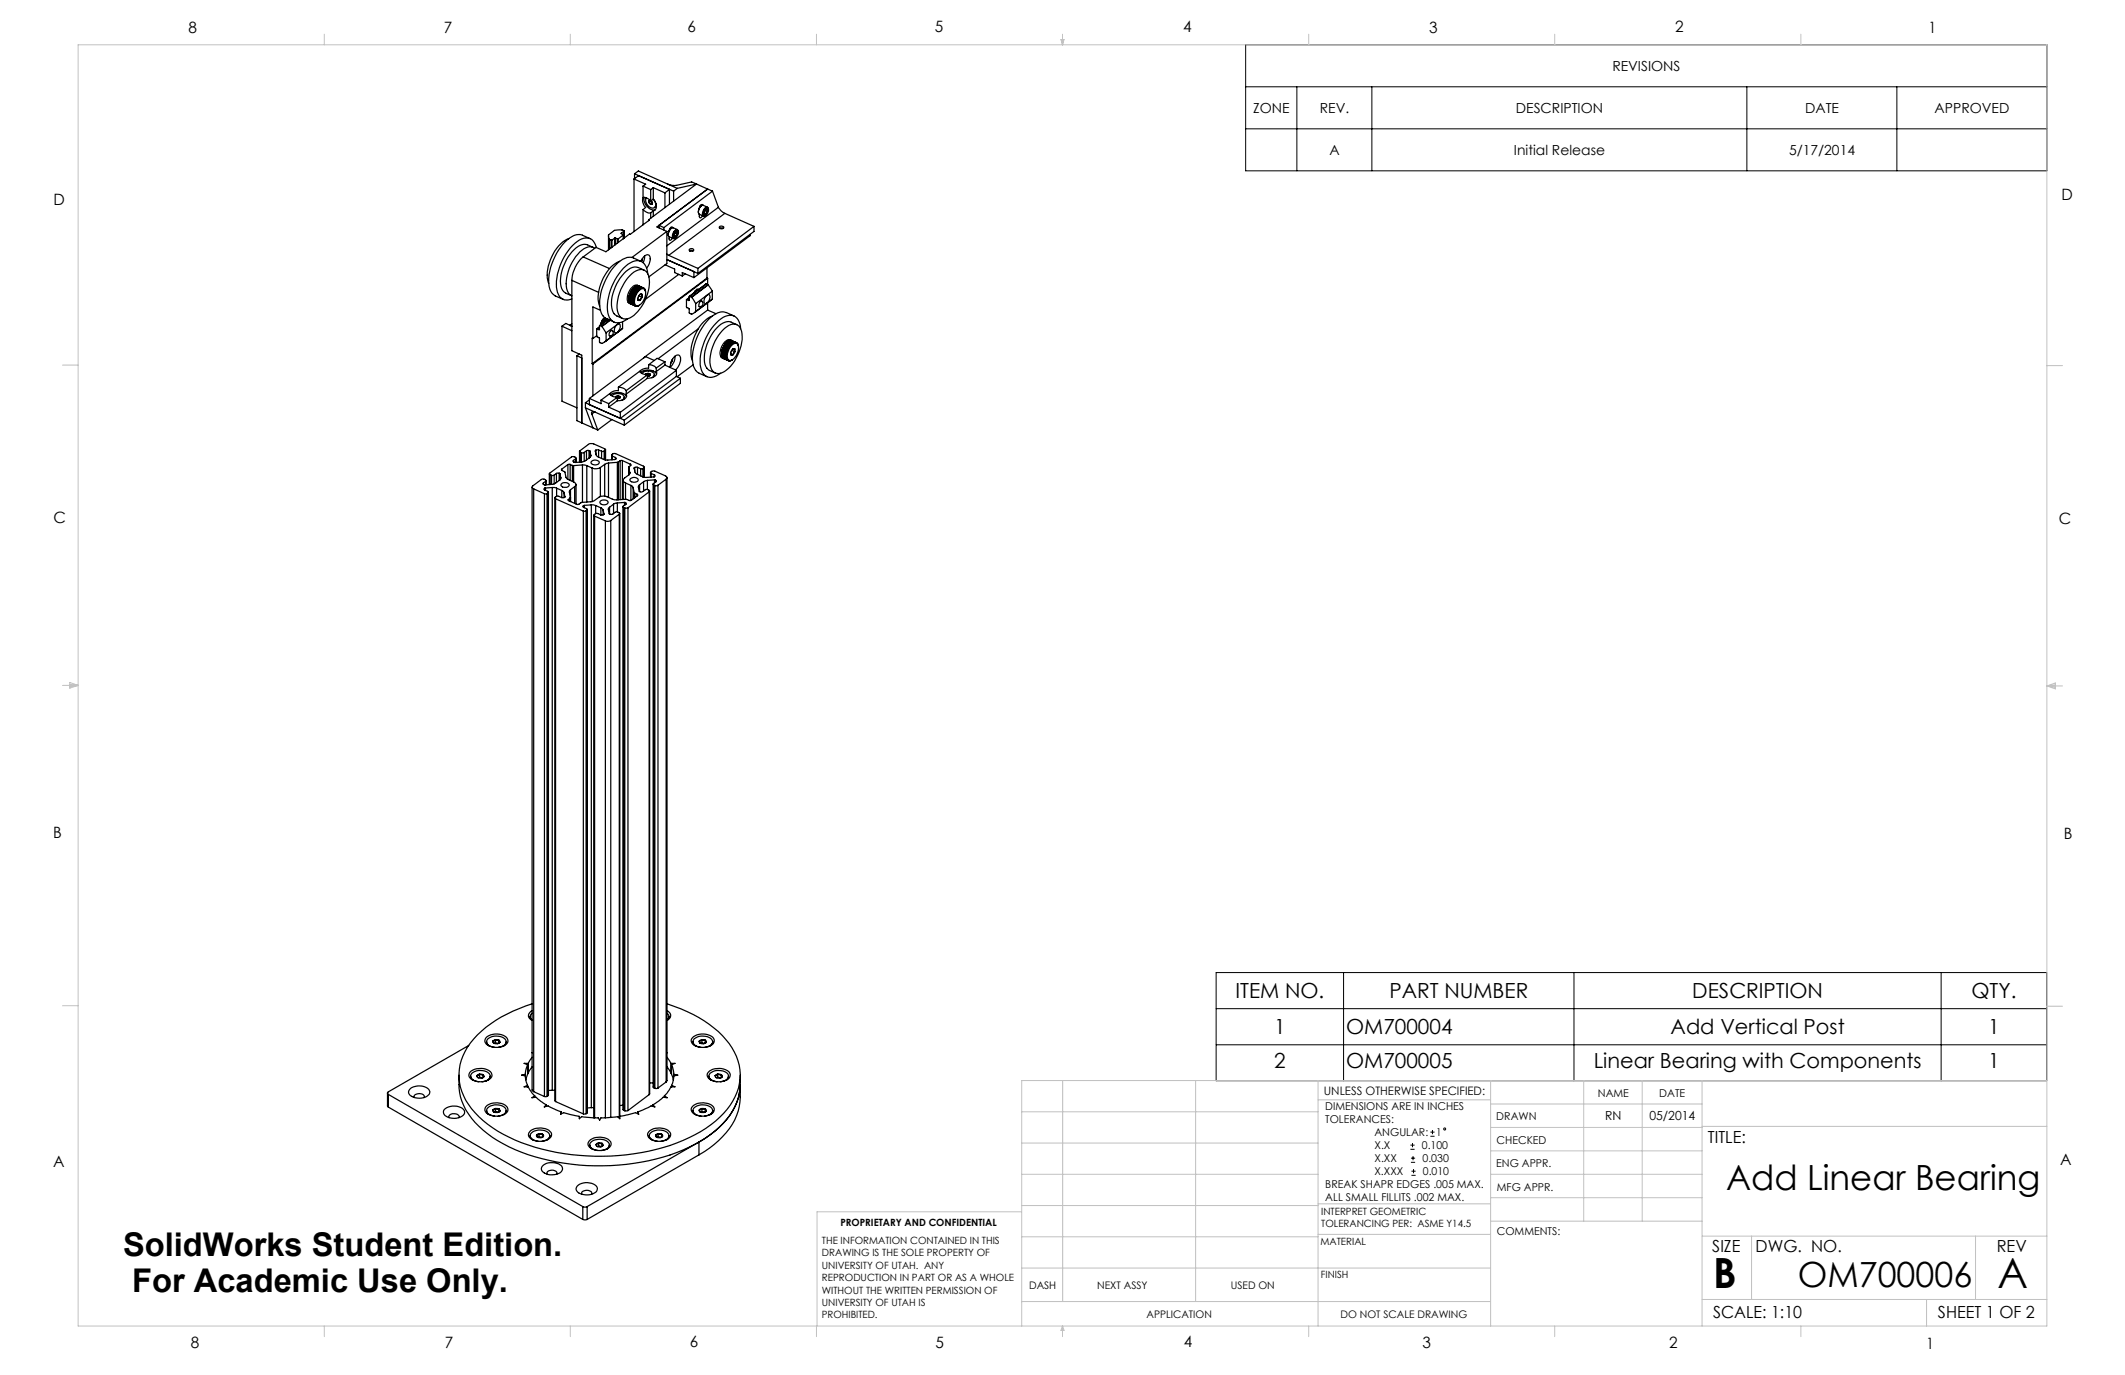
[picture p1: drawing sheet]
<svg xmlns="http://www.w3.org/2000/svg" width="432mm" height="279mm" viewBox="0 0 432 279" stroke-linecap="round" stroke-linejoin="round" font-family="sans-serif">
<g fill="none" stroke="#000" stroke-width=".2">
<path d="M253.1 9.1h162.8v25.6h-162.8zM253.1 17.6h162.8M263.5 17.6v17.1M278.8 17.6v17.1M355 17.6v17.1M385.4 17.6v17.1M253.1 26.2h162.8M247.1 197.6h168.8v22h-168.8zM273 197.6v22M319.8 197.6v22M394.4 197.6v22M247.1 212.3h168.8"/>
<path d="M247.1 205h168.8M286.6 233.5h.8M286.6 232.7h.8M286.7 236.2h.8M286.7 235.3h.8M286.8 238.8h.9M286.8 238h.9M287 232.3v.8M287.1 234.9v.9M287.2 237.6v.8M290.7 230.9h.8M290.7 230h.8"/>
<path d="M291.1 229.6v.9"/>
<circle cx="293.5" cy="229.4" r=".21"/>
</g>
<g fill="none" stroke="#c0c0c0" stroke-width=".2">
<path d="M15.9 9.1h400v260.4h-400zM65.9 6.9v2.2M115.9 6.9v2.2M165.9 6.9v2.2M215.6 8h.6l-.3 1.1zM215.7 8l.2 1.1M215.9 6.9v2.2M216 8l-.1 1.1M265.9 6.9v2.2M315.9 6.9v2.2M365.9 6.9v2.2M12.7 74.2h3.2"/>
<path d="M415.9 74.3h3.2M12.7 139.3h3.2M14.2 139.1l1.7 .2M14.2 138.7l1.7 .6-1.7 .5zM15.9 139.3l-1.7 .3M415.9 139.4h3.2M415.9 139.4l1.8-.6v1.2zM415.9 139.4l1.8 .3M417.7 139.2l-1.8 .2M12.7 204.4h3.2M215.9 219.6v44.9M243 219.6v44.9"/>
<path d="M267.8 219.6v49.9M302.9 219.6v49.9M321.8 219.6v28.5M333.7 219.6v28.5M345.9 219.6v49.9M415.9 204.5h3.2M415.9 219.6h-208.3v49.9M207.6 238.6h60.2M207.6 232.3h60.2M207.6 225.9h60.2M267.8 223.5h35.1M302.9 233.9h43"/>
<path d="M302.9 229.1h43M302.9 224.3h43M302.9 238.6h43M345.9 228.9h70M207.6 257.7h95.3M207.6 251.3h60.2M207.6 245h60.2M207.6 246.2h-41.6v23.3M267.8 250.8h35.1M267.8 244.6h35.1M302.9 248.1h43M302.9 243.4h43"/>
<path d="M345.9 251.2h70M355.9 251.2v12.9M401.4 251.2v12.9M65.9 269.5v2.1M115.9 269.5v2.1M165.9 269.5v2.1M207.6 264.5h95.3M215.9 269.5v2.1M215.9 269.5l.3 .8h-.6zM265.9 269.5v2.1M315.9 269.5v2.1M345.9 264.1h70"/>
<path d="M365.9 269.5v2.1M391.5 264.1v5.4"/>
</g>
<g fill="none" stroke="#000" stroke-width=".25">
<path d="M128.8 36.4l2.4 1-.5 .4M128.8 36.4l1-.7 6.2 2.8M128.8 36.4v10.7M128.9 35.3v1M128.9 35.3l8 3.5M128.9 35.3l.8-.6 7.9 3.6M130.7 37.8v2.3a1.71 1.71 0 0 1 1.5 .8l.6-.4M130.7 37.8l1.5 .7M132.2 38.5v2.4M132.8 38.1v2.4M132.8 38.1l2.3 1.1M132.8 38.1l-.6 .4"/>
<path d="M135.1 39.2v3M135.6 37.4l1.5 .3 3.4-.7 1 .4M136 38.5l-.9 .7M136 38.5v3M136.9 38.8v2.1M137.6 38.3l-.7 .5M141.5 37.4l-3.9 .9M141.5 37.4l-9.7 7.3M141.5 37.4l2.3 1M143.8 38.4l-10.3 7.7 2 .9M143.8 38.4l1 .4M144.8 38.8l-9.9 7.4"/>
<path d="M144.8 38.8l1.2 3.3M115.6 48.5a8 8 0 0 0-4.3 6.2l-.1 1.7 .3 1.2M116.2 57v14.3l2 .9v13.7M116.2 57l5.4 2.4M118.5 52.2a6.7 6.7 0 0 0-2.3 4.8M118.5 52.2l5.4 2.4M119.9 48.5l-1.5-.7a2.87 2.87 0 0 0-3.1 1 11.9 11.9 0 0 0-3.7 9.4 2.57 2.57 0 0 0 1.3 1.9l1.5 .7M120.5 50.3a2.69 2.69 0 0 0-3.8 .4 8.6 8.6 0 0 0-2.6 7.9l.2 .3a3.1 3.1 0 0 0 1.8 1.2M120.8 50.4a2.35 2.35 0 0 0-3 .8 9.1 9.1 0 0 0-2.7 7.5l.2 .4a1.55 1.55 0 0 0 .9 1M121.2 50.3a2.12 2.12 0 0 0-3.4-1.5 11.3 11.3 0 0 0-4.6 10.1 2.08 2.08 0 0 0 3 1.8M123.6 47.8v3M123.8 48.6h.1"/>
<path d="M123.8 48.6v2.1M123.8 48.6v2M123.8 48.6l.4 .2M124.2 48.8h.2M124.2 48.8v1.6M124.4 48.8v1.4M124.9 48.4l-.5 .4M124.9 48.4v1.4M125.1 48.4h-.2M125.1 48.4l.3 .1M125.1 48.4v1.3M125.4 48.5h.2"/>
<path d="M125.4 48.5v.9M125.6 48.5v.8M125.9 53.1a8.4 8.4 0 0 0-4.4 7.2l.3 1.9M126.3 47.4l.4 .3-1.1 .8M126.3 47.4h.1M126.7 47.7v.8M126.8 47v-.1a2.17 2.17 0 0 0-2-.1l-1.2 .9 .2 .9M126.8 47l-.5 .4M126.8 47v1.4M126.8 46.9v1.5M127.9 59.9v.2M127.9 59.9l.1 .1"/>
<path d="M127.9 59.9l1 .5M128 56.1a2.65 2.65 0 0 1 3-1.1 3.4 3.4 0 0 1 .9 3.5 8.8 8.8 0 0 1-3.9 6.1 1.69 1.69 0 0 1-2.6-1.6 9.3 9.3 0 0 1 2.6-6.9zM128 59.7l-.1 .2M128 59.7v.1M128 59.7l1 .4M128 59.8l-.1 .1M128 59.8l.9 .5M128.1 59.6v.1M128.1 59.5l-.1 .2M128.1 59.5v.1M128.1 59.5l.9 .5M128.1 59.7h-.1"/>
<path d="M128.1 59.6l.9 .4M128.2 59.4v.1M128.2 59.3l-.1 .2M128.2 59.3v.1M128.2 59.3l1 .5M128.2 59.5h-.1M128.2 59.4l.9 .5-.9-.4M128.2 59.3h.1M128.3 59.3h-.1M128.3 59.2l-.1 .1M128.3 59.2v.1M128.3 59.2l1 .4"/>
<path d="M128.3 59.3l.9 .4-1-.4M128.3 59.1v.1M128.3 59.1l1 .4M128.4 59.1h-.1M128.4 59l-.1 .2M128.4 59v.1M128.4 59l1 .4M128.4 59.1l.9 .4M128.4 58.9h.1M128.4 58.9v.1M128.4 58.9l1 .5M128.5 58.8l-.1 .2"/>
<path d="M128.5 58.8v.1M128.5 58.8l1 .4M128.5 58.8h.1M128.5 58.9l.9 .4M128.6 58.8l.9 .4M128.6 58.8h.1M128.6 58.7l-.1 .1M128.6 58.7v.1M128.6 58.7l1 .4M128.6 58.7h.1M128.7 58.7h.1M128.7 58.7l.9 .4"/>
<path d="M128.7 58.5l-.1 .2M128.7 58.5v.2M128.7 58.5l1 .4M128.7 58.5h.1M128.8 58.5h.1M128.8 58.5l.9 .4M128.9 58.4l-.2 .1M128.9 58.4l-.1 .1M128.9 58.4l.9 .4M128.9 58.4h.1M128.9 58.4l1 .4M129 58.3l-.1 .1"/>
<path d="M129 58.3l1 .4M129 60v.1M129 58.3h.1M129.1 58.2l-.1 .1M129.1 58.2l1 .4M129.2 59.8l-.2 .2M129.3 59.6l-.1 .2M129.3 58.1l-.2 .1M129.3 58.1l-.1 .1M129.3 58.1l.9 .5M129.4 59.4l-.1 .2M129.4 58.1h-.1"/>
<path d="M129.4 58.1l-.1 .1M129.4 58.1l1 .4M129.5 59.2l-.1 .2M129.5 58.1h.1M129.5 58.1h-.1M129.5 58.1l1 .4M129.6 59.1l-.1 .1M129.6 58.1h.1M129.6 58.1l1 .4M129.7 58.9l-.1 .2M129.7 58.1h.1M129.8 58.8l-.1 .1"/>
<path d="M130 58.7l-.2 .1M130 58.9a.71 .71 0 0 1 .9-.2 .71 .71 0 0 1 .3 1 2.5 2.5 0 0 1-1.8 2.5 1.67 1.67 0 0 1-.1-2.3zM130.1 59.8h.3M130.1 58.6l-.1 .1M130.2 58.6h-.1M130.3 53.1l-1.6-.7a2.89 2.89 0 0 0-3.1 1 11.8 11.8 0 0 0-3.6 9.5 2.41 2.41 0 0 0 1.2 1.8l1.6 .7M130.4 58.5l-.2 .1M130.4 52.9h.1M130.4 52.8v.1M130.4 59.8a.85 .85 0 0 0-.7 1.2M130.4 59.8l.1 .6M130.4 52.9v.2"/>
<path d="M130.4 52.9l-.2 .2a1.42 1.42 0 0 1 1.7-1.2 2.27 2.27 0 0 1-.5 2.6M130.5 58.5h-.1M130.5 58.5h.1M130.5 52.6l-.1 .3M130.6 58.5h.2M130.7 42.6a1.79 1.79 0 0 0 1.5 .7M130.7 42.6v3.1M130.7 40.1a1.79 1.79 0 0 0 .5 2.1l-.5 .4M130.8 58.5l.4 .6M130.8 58.5l-1.3-.5a1.74 1.74 0 0 0-1.8 1.4 1.75 1.75 0 0 0 .1 2.2l.4 .2M130.9 54.9a3.5 3.5 0 0 0-2-.6 6.8 6.8 0 0 0-4.1 4.6 5.7 5.7 0 0 0 0 4.8l.5 .5 1.2 .5M130.9 40.1a2.19 2.19 0 0 0 2.3 2.5"/>
<path d="M131 52v.4l-.3 1M131.2 59.1v.1M131.3 40.2a1.51 1.51 0 0 0 1.6 2 1.14 1.14 0 0 0-.1-1.7M131.6 55.7a2.48 2.48 0 0 0-2.2-2.7 6.8 6.8 0 0 0-4.4 3.8 9.4 9.4 0 0 0-1.2 7.7 2.11 2.11 0 0 0 3.4 .5l.4-.3M131.8 44.7v.1M131.8 44.7h.1l-8.8 6.5-2-.9-2.6 1.9M131.9 40.8l.2-.1zM131.9 40.8v.4M131.9 41.2l.3 .3M132.2 41.5h.3M132.2 40.9l.3 .3-.3 .3M132.2 43.3v1"/>
<path d="M132.2 40.9l-.3 .3M132.3 40.8l.3 .4-.1 .3M132.6 41.2l-.1 .3M132.8 40.5l.4 .7a1.11 1.11 0 0 1-.4 1.7M132.8 42.9v1.1M132.8 42.9l-.6 .4M133.3 41.3l-.1 .6-.2 .3M134.9 46.2v.5M134.9 46.2l-1-.4v.5M135.1 53.8l2 .9v.7l1.5 .7M135.5 51.6l.4 .3M135.5 47v6.6l-3.7 2.7"/>
<path d="M135.5 47l-7.1 5.3M135.9 51.9l5.9 2.6M136 48.1l.1 .7 .5-.4M136.1 46.7l-.3 .9 .1 .4 .9 .5M136.1 46.7l-.3 .6v.5M136.1 46.5h.1zM136.2 46.6l-.2 .2M136.2 46.5l-.2 .3M136.3 46.2l.2 .1M136.5 46.4l-.4 .3M136.7 46.3l-.1-.2-.3 .1-.3 .7M137 48.1h.3"/>
<path d="M137 48.1l-.1-.2 .4 .2M137.1 47.4l.5 .2M137.2 47l.5-.2a1.12 1.12 0 0 1-.7 1.6l-.2-.2v-.5zM137.3 47.1h.3M137.3 47.1l-.3 .5v.5M137.6 47.6l-.3 .5M137.6 47.1v.5M137.7 46.7l-1.1-.4-.5 .4M137.8 47.1l-.2-.5a1.3 1.3 0 0 0-.8 1.9l.5-.1M137.9 55.7l-6.7 5.1M138.6 56.1v-.7l2.4 1M139.2 55.6l-.6 .5"/>
<path d="M140.1 50.6l.5-.1 .4 .3a.5 .5 0 0 1-.5 .2 .5 .5 0 0 1-.4-.3zM140.2 51l.2-.1 .4 .1M140.2 50.9h.1M140.8 50.9v.1M141.2 59.2l-.1 .3M141.5 59.1l-.1 .1M141.6 58.8l.2 .1M141.6 58.8h.1M141.7 58.9l-.4 .4M141.8 55.6l-6.3-2.9 5.5 2.5v1.2M141.8 54.5v1.1M141.9 43.2v.1"/>
<path d="M142 58.8h-.4l-.6 .7M142.1 43.5l.1 .7h.3l.2-.4M142.1 43.5l.8 .4M142.2 41.9h.1M142.3 42.1l-.2 .2M142.3 42l-.2 .2M142.3 41.9h.1M142.4 41.7h.2M142.6 41.8l-.6 .6-.1 .8M142.8 41.7l-.2-.1-.3 .2-.2 .5M143.1 43.5h.3M143.1 43.5v-.2l.3 .2"/>
<path d="M143.2 42.8l.5 .2M143.3 42.4l.4-.2a.93 .93 0 0 1-.3 1.5l-.3 .2-.2-.5zM143.4 42.5l.3 .1M143.5 57.7l-3.4 2.5M143.5 57.7l-3.3 2.5M143.5 57.7l.4 .2M143.7 54.5v2M143.7 56.5l-23.4 17.4M143.7 56.5l.1 .1M143.7 43l-.3 .5M143.7 42.6v.4M143.7 42.6a.58 .58 0 0 0-.6 .8v.1"/>
<path d="M143.8 59.9l.1-.1a.96 .96 0 0 1-.1 1.6l-.1 .2M143.8 42.1l-.9-.4a1.25 1.25 0 0 0-.8 1.8M143.8 59.9l-.2 .1M143.8 56.6v1.2M143.8 56.6l-23.3 17.4M143.9 57.9h.1M143.9 57.9l-3.4 2.5M143.9 57.9l.8 1.3M144 42.5l-.2-.3a1.05 1.05 0 0 0-1.1 1.2v.2a.37 .37 0 0 0 .3 .3 .37 .37 0 0 0 .4-.1M144.7 59.2l-.9 .7M144.7 59.2v1.6M146 42.1l.5 .7 .8 .6"/>
<path d="M146 42.1l-10.5 7.9M146.2 46a.44 .44 0 0 1 .6-.1 .44 .44 0 0 1 .2 .5 .44 .44 0 0 1-.5 .1 .44 .44 0 0 1-.3-.5zM146.3 46.4l.2-.1 .5 .1M146.3 46.4h.1M146.9 46.4h.1M147.3 43.4l-11.4 8.5M147.3 43.4l5.9 2.6M152.4 47.6v.3l-11.4 8.5M153.2 46v1l-11.4 8.6M153.2 46l-11.4 8.5M114.2 66.3l2 .9M114.2 66.3v15.2l3 1.4"/>
<path d="M116.2 65.8l-.4 .3 .4 .2-1.2-.6-.8 .6M117.2 72.3v13.2l1 .4M117.2 72.3l1 .4M117.7 71.9l-.5 .4M120.3 73.9l.2 .1M120.5 74v6.4M120.5 68.8l-.2-.1v5.2M121.2 66.8l.6-.4-.4 .4M121.2 68.2l-.7 .6M121.4 66.8l-.2 .1v1.5l.6 .3v.8a.63 .63 0 0 0 1.1 0l.3-.2M121.4 66.8l.3 .2M121.8 66.9l-.1 .1"/>
<path d="M121.9 66.1l-.1 .8M121.9 66.1l.3 .2M122 63l-1.5-.6v6.4M122.2 65.5l-.1 .4v-.2M122.2 66.3l.1 .1M122.3 66.4l.9 1.2M122.5 64.9l-.3 1M122.8 64.8l-.4 1M122.9 64.6l-.6 .6-.2 .8M123 64.7l-.5 .5-.2 .6M123 64.6l-.3 .3-.3 .8M123 64.9l-.3 .6"/>
<path d="M123.1 64.7l-.4 .5-.2 .5M123.2 67.6v1.7M123.2 64.8l-.4 .7M123.2 64.8l-.2 .1-.4 .6M123.3 65.1h.1M123.3 65.1l.2-.2-1.7 1.2M123.3 64.8l-.4 .6M123.5 64.9l-.2 .2M123.5 64.9l-.4 .3M123.6 64.9l-1.7 1.2M123.9 65.1l-1.7 1.2M124 65.1l-1.7 1.3"/>
<path d="M124.3 67.1a.6 .6 0 0 1 .3 .8 .6 .6 0 0 1-.8 .3M124.5 67.3v-.1a.64 .64 0 0 0-.7 .3 .64 .64 0 0 0 .1 .8h.2M125.3 66l-.5 1a.47 .47 0 0 0 .3 .7l.3-.1M125.3 66l-2.1 1.6M125.4 67.6l-2.2 1.7M125.5 65.9l.2-.1a.79 .79 0 0 1 .1 1.3l-.4 .5M125.5 65.9l-.2 .1M125.7 78.7v.7h-.9l-.9 .6M125.7 78.7a1.89 1.89 0 0 1 1.5 .7M125.9 65.5l-.4 .4M126.5 66.7l-3.6 2.8M126.5 66.7l-1.1 .9"/>
<path d="M126.5 65.4v1.3M127.2 79.4v.7M127.8 60.7v.2M127.8 60.9v.1M127.8 61v.2M127.8 60.7l.9 .4M127.8 60.7h.1M127.8 60.9l.9 .4M127.8 60.9h.1M127.8 61l1 .5M127.8 60.5v.2M127.8 61.2v.1"/>
<path d="M127.8 60.5h.1M127.8 60.5l1 .4M127.8 61.2l1 .4M127.8 60.3v.2M127.8 61.3l.1 .1M127.8 60.5v.1M127.8 60.3l.1 .1M127.8 60.3l1 .4M127.8 61.1v.1M127.8 60.6v.1M127.8 61v.1M127.8 61.3l1 .4"/>
<path d="M127.8 60.5l1 .5M127.8 61.1l1 .4M127.9 60.1l-.1 .2M127.9 61.4l.1 .2M127.9 60.4h.1M127.9 60.1v.1M127.9 60.1l.9 .4M127.9 60.4l-.1 .1M127.9 61.2l-.1 .1M127.9 61.4l.9 .5M127.9 60.4l.9 .4-.9-.4M127.9 60.2l-.1 .1"/>
<path d="M127.9 60.2h.1M127.9 61.3v.1M127.9 60.2l.9 .4M128 60h.1M128 61.6h.1M128 60l-.1 .1M128 61.6l.9 .4M128 61.5v.1M128 60l.9 .4M128 61.6l.1 .1M128 61.6l1 .5M128.1 61.7l.1 .1"/>
<path d="M128.1 61.7h.1M128.1 61.7l.9 .4M128.2 61.7v.1M128.2 61.8l1 .4M128.7 61.3l.1 .2M128.7 61.1v.2M128.8 61.6v.1M128.8 61.5v.1M128.8 60.9l-.1 .2M128.8 60.7v.2M128.8 61.7v.2M128.8 60.5v.2"/>
<path d="M128.8 61.9l.1 .1M128.9 60.4l-.1 .1M128.9 62l.1 .1M129 60.1l-.1 .3M129 62.1h.1M129 62.1l.2 .1M129.7 61h.4M129.7 61l-.1-.2 .5 .2M129.8 60.1l.7 .3M129.9 62l-.4 .2h-.3M130.1 75.7a2.37 2.37 0 0 1 3.3 .3M130.5 60.4l-.4 .6"/>
<path d="M130.5 75.9a1.71 1.71 0 0 1 2.5 .1l-.1 .4-.4 .4M130.8 72.7h.1M131.3 76l-.1 .1M131.3 76v.1M131.6 76.2a1.89 1.89 0 0 1-1.6-.7l-4.3 3.2M131.6 76.9l-4.4 3.2M131.6 76.2l-4.4 3.2M131.6 76.2v.7M131.7 75.9l.4 .1M131.7 75.9l-.4 .1M131.7 76.3l.1 .1M131.7 76.3l-.1 .1"/>
<path d="M131.7 75.9v.4M131.8 74.1v.7l-1.2 .2-.6 .5M131.8 74.1a2.01 2.01 0 0 1 1.5 .7M132 76.3l-.4 .1M132 76.3l-.1 .1M132.1 76l-.1 .3M132.9 73.2l-1.7-.7-11.4 8.5M133 76.2l-.3 .5M133.3 75.5a.94 .94 0 0 1-.9 1.3l-.8 .1M133.3 74.8v.7M135.1 73.5v.7M135.1 74.2l-1.8 1.3"/>
<path d="M135.1 74.2l2.3 1M135.1 73.5l-1.6-.7-1.7 1.3M135.1 73.5l-1.8 1.3M136.2 74.7a2.59 2.59 0 0 1 1.5-2.6 .82 .82 0 0 1 .6 1.2l-.4 1.1-.6 .8M136.5 73.2l.1 .1M136.6 73.2v.1M136.6 73.3l-.3 .5M136.6 73.3l-.2 .1M136.7 73l-.1 .3M137.1 72.4a2.55 2.55 0 0 1-.9 2.2M137.4 75.2l-11.4 8.6M137.4 75.2v1.3"/>
<path d="M137.4 76.5l-11.4 8.5M137.4 76.5l.9 .4M138.3 76.9l-11.4 8.5M138.3 76.9v1l-11.4 8.5M139.6 60.9l-.1 1.5 .6 .4v.8a.81 .81 0 0 0 1.3-.3M139.6 60.9l.3 .2M140.1 61l-.2 .1M140.1 60.5l-.6 .4M140.1 60.5l-.5 .4M140.2 60.2h-.1v.8M140.2 60.2l.3 .2M140.5 60.4h.1"/>
<path d="M140.5 60.4l.9 1.3M140.9 74.1l-3.3 2.5M141.4 61.7v1.6M141.9 66.8l-8.2 6.1M142.6 61.2a.62 .62 0 0 1 .2 .8 .62 .62 0 0 1-.7 .3M142.7 61.3l-.1-.1a.68 .68 0 0 0-.4 1.1h.1M143.6 60a1.07 1.07 0 0 0-.3 1.7l.4-.1M143.6 60l-2.2 1.7M143.7 61.6l-2.3 1.7M143.8 61.5v1.5M143.8 63l-13 9.7M143.8 63l1.7 .7"/>
<path d="M144.7 60.8l-3.6 2.7M144.7 60.8l-1 .8M144.8 64.2a8.2 8.2 0 0 0-4.4 7.1v1.1l.3 .9M146.6 71.9v.2M146.6 71.9l1 .5M146.6 71.9l.1 .1M146.6 71.6v.2M146.6 71.8v.1M146.6 72.1v.1M146.6 72.2l.1 .2M146.6 71.6h.1M146.6 71.6l1 .4"/>
<path d="M146.6 71.8l1 .4M146.6 71.8h.1M146.6 72.1l1 .4M146.6 72.2l1 .5M146.7 71.4l-.1 .2M146.7 72.4v.1M146.7 71.6h.1M146.7 71.8h.1M146.7 72h.1M146.7 71.6l-.1 .2M146.7 72l-.1 .1M146.7 71.4v.1"/>
<path d="M146.7 71.4l1 .4M146.7 71.8l-.1 .1M146.7 72.4l1 .4M146.7 71.6l.9 .5M146.7 71.8l.9 .4M146.7 72l.9 .4M146.7 71.2v.2M146.7 72.5l.1 .1M146.7 71.5h.1M146.7 72.1h.1M146.7 71.2l.1 .1M146.7 71.2l1 .4"/>
<path d="M146.7 71.5l-.1 .1M146.7 72.3v.1M146.7 72.1l-.1 .1M146.7 72.5l1 .5M146.7 71.5l.9 .4M146.7 71.6l.9 .4M146.7 72.1l.9 .4M146.8 71.3h.1M146.8 71.3l-.1 .1M146.8 72.4l-.1 .1M146.8 71.3l.9 .4M146.8 67.2l.4-.5a2.09 2.09 0 0 1 3-.4 5.6 5.6 0 0 1 0 5.2 6.9 6.9 0 0 1-3.8 4.3 1.66 1.66 0 0 1-2.1-1.6 9.3 9.3 0 0 1 2.5-7z"/>
<path d="M146.8 71l-.1 .2M146.8 72.6l.1 .1M146.8 71v.1M146.8 71l1 .4M146.8 72.6l1 .5M146.8 71.1l-.1 .1M146.8 72.6h.1M146.8 71.1l.9 .4M146.9 70.9h.1M146.9 70.8l-.1 .2M146.9 72.7v.1M146.9 70.8v.1"/>
<path d="M146.9 72.7h.1M146.9 70.8l.9 .5M146.9 70.9l-.1 .1M146.9 72.7l.9 .5M146.9 70.9l.9 .4M146.9 70.7h.1M146.9 70.6v.2M146.9 72.8h.1M146.9 70.6l.1 .1M146.9 70.6l1 .4M146.9 70.7v.1M146.9 72.8l1 .4"/>
<path d="M146.9 70.7l.9 .5M147 70.7l.9 .4M147 70.5l-.1 .1M147 70.4l-.1 .2M147 72.8h.1M147 70.4v.1M147 70.4l1 .5M147 70.5l1 .5M147.1 70.3v.1M147.1 70.4h-.1M147.1 70.4l.9 .4M147.1 70.3l1 .5"/>
<path d="M147.1 70.2l-.1 .2M147.1 70.2v.1M147.1 70.2l1 .5M147.2 70.2h.1M147.2 70.2h-.1M147.2 70.2l.9 .4M147.2 70.1l-.1 .1M147.2 70.1v.1M147.2 70.1l1 .4M147.2 70.1h.1M147.3 70v.1M147.3 70l.9 .4-.9-.3"/>
<path d="M147.4 69.9l-.2 .2M147.4 69.9l.9 .4M147.4 69.9l-.1 .1M147.4 69.9h.1M147.5 69.8l-.1 .1M147.5 69.8l.9 .4M147.5 69.8h.1M147.6 69.7l-.1 .1M147.6 69.7l.9 .5M147.6 72.5v.2M147.6 72.4v.1M147.6 72.2v.2"/>
<path d="M147.6 69.6l-.1 .2M147.6 69.6v.1M147.6 69.6l1 .5M147.6 69.6h.1M147.6 72.7l.1 .1M147.6 72v.2M147.7 71.8l-.1 .2M147.7 72.8v.2M147.7 69.6h.1M147.7 69.6l.9 .5M147.7 69.6l.9 .4M147.7 71.6v.2"/>
<path d="M147.7 73l.1 .1M147.7 69.5l-.1 .1M147.7 69.5v.1M147.7 69.5l1 .4M147.8 71.4l-.1 .2M147.8 73.1v.1M147.8 69.5h.1M147.8 69.5l.9 .4M147.8 71.3v.1M147.8 73.2h.1M147.8 69.4l-.1 .1M147.8 69.4v.1"/>
<path d="M147.8 69.4l1 .4M147.9 71l-.1 .3M147.9 73.2l.1 .1M147.9 69.4h.1M147.9 69.4l.9 .4M148 70.9l-.1 .1M148 69.3l-.2 .1M148 69.3l-.1 .1M148 69.3l.9 .4M148.1 70.7l-.1 .2M148.1 69.3h-.1M148.1 69.3v.1"/>
<path d="M148.1 69.3l1 .4M148.2 70.5l-.1 .2M148.2 69.2h.1M148.2 69.2l-.1 .1M148.2 69.2v.1M148.2 69.2l1 .4M148.3 70.3l-.1 .2M148.3 69.2h.1M148.3 69.2l1 .4M148.4 70.2l-.1 .1M148.4 69.1l.2 .1M148.4 69.1l-.1 .1"/>
<path d="M148.4 69.1v.1M148.4 69.1l1 .5M148.6 70.1l-.2 .1M148.6 70.3l.2-.2a.73 .73 0 0 1 1-.3 .73 .73 0 0 1 .3 1 2.81 2.81 0 0 1-1.7 2.5 1.23 1.23 0 0 1-.4-2zM148.6 69.2h.1M148.6 69.2l.9 .4M148.7 69.2l-.4-.1a1.75 1.75 0 0 0-1.7 1.4 1.72 1.72 0 0 0 .1 2.2l1.3 .6M148.7 69.2h.1M148.7 69.2l.9 .4M148.7 71.2l.6 .3M148.7 69.9l-.1 .2M148.7 73.2l-.4 .1h-.3"/>
<path d="M148.8 69.8l-.1 .1M148.8 73.1l-.1 .1M148.9 69.7l-.1 .1M148.9 72.1h-.3M148.9 72.1l-.4-.2 .1 .2M148.9 70.9h.4M149.1 69.7h-.2M149.2 64.2l-1.6-.7a3 3 0 0 0-3.2 1 11.5 11.5 0 0 0-3.6 9.5l.1 .5a2.21 2.21 0 0 0 1.2 1.3l1.6 .8M149.2 69.6l-.1 .1M149.3 70.9a.78 .78 0 0 0-.8 1l.1 .2M149.3 71.5l-.4 .6M149.3 70.9v.6"/>
<path d="M149.3 69.6h-.1M149.3 69.6h.1M149.4 69.6h.1M149.5 69.6h.1M149.6 69.6l.3 .4M149.7 66a2.65 2.65 0 0 0-2.4-.5 7.6 7.6 0 0 0-3.9 5.2 4.6 4.6 0 0 0 .5 4.4l1.4 .7M149.9 70l.1 .2M150 70.2v.1M150.5 66.8a2.42 2.42 0 0 0-2.2-2.7 6.7 6.7 0 0 0-4.5 3.8 10.1 10.1 0 0 0-1.3 7.3 2.1 2.1 0 0 0 3.5 .9l.4-.3M108.1 99v122.5l.3 .3M108.4 99.3l2.2 1M108.4 99.3v122.5"/>
<path d="M110.4 98.1v.3M110.6 99.3v.2l.1 .1M110.6 99.3v.2M110.7 99.6l.6 .3 .1 .1-.1 .2M110.7 99.2l-.1 .1M110.7 99.2v.4M110.8 99.2h-.1M110.8 99.2v.4M110.9 97.8v-.3l-.7-.2-1.9 1.4a.34 .34 0 0 0-.2 .4 .34 .34 0 0 0 .3 .2M110.9 97.8l-.5 .3M110.9 97.8v.7M110.9 97.6v.9"/>
<path d="M111.6 96.3v2.2M111.8 96.4l.3 .2M111.8 96.4v2.1M112.1 96.6v1.8M112.2 99.1l.9 .1M112.2 99.1l-1.4 .1M112.2 99.1v122.4M112.6 96.6h-.5M112.6 96.6v1.7M113.1 96.2l-.5 .4M113.1 96.2v1.8M113.1 99.2l1.1 .5"/>
<path d="M113.1 99.2v1.6M113.6 96.2h-.5M113.6 96.2h.1M113.6 96.2v1.4M113.7 97.6l-1.4 .8-1.7 .1-.3-.1 .1-.3M113.7 96.2l.1 .1M113.7 96.2v1.4M113.8 96.3l.1 .7M113.8 96.3v1.2M113.9 97l-.2 .6M113.9 97v.2M114.1 98.4a1.09 1.09 0 0 1 1.6 .1 .94 .94 0 0 1-.9 .5 .94 .94 0 0 1-.8-.5z"/>
<path d="M114.1 95.4l.1 .2 .6 .3 .3 1.3 1.5 .7M114.1 95.4v.2M114.2 99.7l.4 .4M114.2 99.7v1.4M115.4 94.4l-1.3 1M115.4 94.4v3M115.9 94.4h-.5M115.9 94.4l.4 .2M115.9 94.4v3.2M115.9 99.5l-.2 .4 .2 1.3M115.9 99.5v2.4M116.3 94.6h.3"/>
<path d="M116.3 94.6v3.2M116.5 93.6v.2M116.6 97.9a.51 .51 0 0 1 .4 .4 .51 .51 0 0 1-.2 .6M116.6 94.6v3.3M116.8 98.9l-.9 .6M116.8 98.9v3.4M117 93.2v-.2l-.4-.2h-.4l-4.5 3.3-.1 .2 .2 .1M117 93.2l-.5 .4M117 93.2v.7M117.1 93.1v.8M117.1 98.5v3.9M117.8 91.7v2.2"/>
<path d="M117.9 91.9l.2 .1M117.9 91.9v2M118.1 92v1.9M118.2 85.9l2.3 1M118.4 94.5l.8 .1M118.4 94.5l-1.8 .1M118.4 94.5v7.6M118.7 91.9l-.6 .1M118.7 91.9v1.9M119 81.8l7.9 3.6M119 82.9l7.9 3.5M119 81.8v1.1"/>
<path d="M119 82.9l1.5 4M119.2 91.6l-.5 .3M119.2 91.6v1.9M119.2 94.6l1.1 .5M119.2 94.6v7.4M119.7 91.6h-.5M119.7 91.6h.1M119.7 91.6v1.5M119.8 81l2.3 1v-.7M119.8 81v1.2l6.2 2.8M119.8 81.2l-.8 .6M119.8 93l-.9 .7-.6 .2-1.5 .1-.3-.2v-.2"/>
<path d="M119.8 91.6l.1 .1M119.8 91.6v1.4M119.9 91.7l.2 .8M119.9 91.7v1.3M120.1 92.5l-.3 .5M120.1 92.5v.2M120.3 84.1l1.2 3.3M120.3 93.7l.8-.2 .6 .3a.58 .58 0 0 1-.2 .6 .58 .58 0 0 1-.6 .1l-.5-.1a.38 .38 0 0 1-.3-.3 .38 .38 0 0 1 .2-.4zM120.3 95.1v6.8M120.5 86.9l1 .5M120.8 83.7l-.5 .4M120.9 83.7a.39 .39 0 0 0-.5-.1 .39 .39 0 0 0-.1 .5"/>
<path d="M121 91.6l.2 1 1.4 .7 .6 .2 1.9-.2M121 91.6v.2M121.1 91.5l-.1 .1M121.1 91.5v.8M121.6 91.4l-.5 .1M121.6 91.4l.6 .3M121.6 91.4v1.5M122 95a1.85 1.85 0 0 1-1.7 .1M122 95v5.9M122.1 81.3l1.6 .7M122.2 91.7v1.5M122.8 91.7h-.6"/>
<path d="M122.8 91.7v1.7M122.9 94.4l-.9 .6M122.9 94.4v6.4M122.9 91.5l.1-.1-.1-.2-2.3-1-.7-.1-2.1 1.5 .1 .3M122.9 91.5l-.1 .2M122.9 91.5v2M123 91.4v2.1M123.6 94.1l-.7 .3M123.6 94.1v7M123.7 82.7l2.3 1.1M123.7 82v.7M124 80.3a2.33 2.33 0 0 1 3.3 .3"/>
<path d="M124.3 92.5v.9M124.3 85.3l-2.8 2.1M124.4 80.4a1.7 1.7 0 0 1 2.4 .2 .61 .61 0 0 1-.5 .7M124.4 92.7l-.1-.3 .2-.2h.6l5.7 2.6 .1 .1-.1 .2M124.4 92.7l.7 .3M124.4 92.7v.7M125.1 93l.1 .1-.1 .2M125.1 93v.3M125.2 80.6l-.1 .1M125.2 80.6v.1M125.4 80.7a1.89 1.89 0 0 1-1.5-.7l-1.8 1.3M125.4 81.4l-1.7 1.3"/>
<path d="M125.4 80.7l-1.7 1.3M125.4 80.7v.7M125.4 93.9v7.7M125.4 93.9l-1.8 .2M125.6 80.5l.4 .1M125.6 80.5l-.4 .1M125.6 80.9l.1 .1M125.6 80.5v.4M125.7 93.9h-.3M125.7 93.9v7.7M125.9 80.9l-.5 .1 .2-.1M125.9 80.9h-.1"/>
<path d="M126 80.6l-.1 .3M126 93.6v7.9M126 93.6l-.3 .3M126 83.8v1.2M126.5 93.6h-.5M126.5 93.6v7.9M126.5 93.6l1.6 .7M126.6 97.6v3.9M126.9 80.7l-.3 .5M126.9 85.4v1M127.1 98.1l1.1 .5M127.1 98.1v3.4"/>
<path d="M127.2 80.1a.99 .99 0 0 1-.9 1.3h-.9M127.7 96.5l-.8 .7a.54 .54 0 0 0-.2 .5 .54 .54 0 0 0 .4 .4M127.7 95v1.5M128 96l-.3 .5M128 96v.2M128.1 97.3a.96 .96 0 0 1 1.6 .3 1.02 1.02 0 0 1-1.7-.1zM128.1 94.3l.1 .2-.5 .4 .3 1.1M128.1 94.3v.3M128.2 98.6l.5 .5M128.2 98.6v3.1M128.7 99.1l.2 1M128.7 99.1v2.3"/>
<path d="M128.9 95l.3 1.2 1.4 .7 .8 .1 1.6-.1M128.9 95v.3M129 95h-.1M129 95v.6M129.5 95h-.5M129.5 95l.7 .3M129.5 95v1.4M130 98.5l-.3 .3 .3 1.1M130 98.5v1.4M130.2 95.3v1.4M130.6 95.2l-.4 .1M130.6 95.2v1.7"/>
<path d="M130.8 97.9v1.9M130.8 97.9l-.8 .6M130.8 95.1l-.2 .1M130.8 95.1v1.8M130.9 94.9v2.1M131.6 97.6l-.8 .3M131.6 97.6v1.8M131.6 99.5l-.4-.1-.8 .6-.4-.1M131.6 99.5l.4 .2-.1 .2M131.9 99.9v122.5M131.9 99.9l-4.3 3.3M132 99.8v122.5l-.1 .1"/>
<path d="M132.2 96.1v.8M132.3 96.2l-.1-.2 .6-.3 2.4 1a.36 .36 0 0 1 .3 .3 .36 .36 0 0 1-.1 .4M132.3 96.2l.7 .3M132.3 96.2v.7M132.7 98.4v122.5l.1 .1M132.8 98.5l.3 .1M132.8 98.5v122.5M133 96.5l.1 .1-.1 .3M133 96.5v.4M133 97.5h.1M133 97.5l-1.4 .1M133 97.5v.6"/>
<path d="M133.1 98.6v122.5M133.1 97.5l.1 .1M133.1 97.5v.5M133.2 97.6l.1 .2-.5 .5v.2M133.2 97.6v.4M133.7 98.6h-.6M133.7 98.6v122.5M135.4 97.4l-1.7 1.2M135.4 97.4v122.5M135.5 97.1v122.5l-.1 .3M110.6 100.3v122.5M111.2 100.3h-.6"/>
<path d="M111.2 100.3v122.5M111.3 100.2l-.1 .1M111.3 100.2v122.4M111.4 100v122.5l-.1 .1M112.7 101.2v122.5l.2 .1M112.9 101.4l5.6 2.5M112.9 101.4v122.4M114.1 101.1l-.8-.3-.5 .3 .1 .3M114.6 100.1l.2 .8M114.6 100.1v1M114.8 100.9l-.2 .2h-.5M114.8 100.9v.1"/>
<path d="M115.5 101.5v.2M115.9 101.2l-.4 .3M115.9 101.2v.7M118.5 102.8l.1 .3M118.5 102.8v.2M118.5 103.9v122.4M118.6 103.1l.7 .3v.3M118.6 102.7l-.1 .1M118.6 102.7v.4M118.7 102.7h-.1M118.7 102.7v.5M119.1 103.8l-.6 .1"/>
<path d="M119.1 103.8v122.5M119.3 103.7l-.2 .1M119.3 103.7v122.5M119.3 103.5v122.7M120.2 102.6l.8 .1M120.2 102.6l-1.5 .1M120.2 102.6v122.5M120.6 104.7v122.5M120.8 104.9l2.2 .9M120.8 104.9v122.3M121 102.7l1.1 .5M121 102.7v1.7"/>
<path d="M122.1 104.6l-1-.3-.4 .3 .1 .3M122.1 103.2l.5 .4M122.1 101.7a.88 .88 0 0 1 1.4 .5 .99 .99 0 0 1-1.6-.1zM122.1 103.2v1.4M122.6 103.6l.1 .9M122.6 103.6v1M122.7 104.5l-.3 .2-.3-.1M122.7 104.5h.1M123 105.8v121.4M123.9 103.1l-.3 .3 .3 1.1M123.9 104.5h.6l.5-.4 .4-.1 .5 .2-.1 .3M123.9 103.1v1.4"/>
<path d="M124.1 105.8l-.5 .1-.6-.1M124.1 105.8v121.3M124.7 102.4l-.8 .7M124.7 102.4v2M125.4 102.2l-.7 .2M125.4 102.2v1.8M125.8 104.5l-1.7 1.3M125.8 104.5v122.4M125.9 104.4v122.4l-.1 .1M126.6 103v122.5l.1 .1M126.7 103.1v122.5M126.7 103.1l.3 .1"/>
<path d="M126.9 102.1h.1M126.9 102.1l-1.5 .1M126.9 102.1v.6M127 103.2v122.5M127 102.1l.1 .1M127 102.1v.5M127.1 102.2l.1 .2-.6 .5 .1 .2M127.1 101.5l-2.3 .1-1.5-.7a2.01 2.01 0 0 0-1.6 .2l-1.2 .8-2.4 .2-.6 .4-2-.8v-.2M127.1 102.2v.3M127.6 103.2h-.6M127.6 103.2v122.5M128.9 100.1l.1 .1"/>
<path d="M128.9 100.1v1.1M129 100.2v.9M129 100.2l.5 .2M129.5 100.4l.1 .3-1.3 1h-.3l-.9-.2M129.5 100.4v.4M93.3 218.5a12.4 12.4 0 0 0 4.8 11.1 33.9 33.9 0 0 0 18.1 7 45.2 45.2 0 0 0 23.8-3.5 18.2 18.2 0 0 0 9.8-9.2l.4-1.8 .2-1.7a12.4 12.4 0 0 1-5.3 9.5l-3.1 2.2M95.2 212.4l-16.3 9.5a.29 .29 0 0 0-.2 .2 .29 .29 0 0 0 .2 .3M95.6 218.7l.1 .4 .4 .4M95.7 217.6a3.3 3.3 0 0 1 4.1 .4 1.02 1.02 0 0 1-.6 1.5 3.3 3.3 0 0 1-3.8-.6 .97 .97 0 0 1 .3-1.3zM96.9 218.5v.3l.2 .2M96.9 218.5l.2 .5M97.3 219.8a1.34 1.34 0 0 1-1.6-1.5 2.6 2.6 0 0 1 3.9 .1 1.35 1.35 0 0 1-1.6 1.4"/>
<path d="M97.4 218.3l.7 .1M97.4 218.3l-.5 .2M97.4 218.9l-.2 .1M97.4 218.3v.6M98.1 218.4l.2 .4M98.1 218.4v.6M98.3 218.8a.98 .98 0 0 1-1.2 .2M98.3 218.8l-.2 .2-.7-.1M98.7 210.9a3.2 3.2 0 0 1 4.4 .1 1.02 1.02 0 0 1-.7 1.5 3.3 3.3 0 0 1-3.8-.6 .91 .91 0 0 1 .1-1zM98.9 211.7l.1 .5 .3 .3M99.6 218.7v.3l-.4 .5M100.2 211.6v.2l.2 .2"/>
<path d="M100.2 211.6l.2 .4M100.5 212.8l-.7-.1a.96 .96 0 0 1-.9-.9 .96 .96 0 0 1 .8-1.1 2.68 2.68 0 0 1 3.1 .7 1.35 1.35 0 0 1-1.6 1.4M100.7 211.3l.7 .1M100.7 211.3l-.5 .3M100.7 211.3l-.3 .2-.2 .1M100.7 211.9l-.2 .1M100.7 211.3v.6M101.4 211.4l.2 .4M101.4 211.4v.6M101.6 211.8a.98 .98 0 0 1-1.2 .2M101.6 211.8l-.3 .2-.6-.1M102.9 211.7l-.1 .3-.4 .5"/>
<path d="M106.8 218.6l.1 1.3 .3 .7M106.8 218.3l-.8 .2 .8 .1M106.8 218.3v.3M107.2 216.4l-.3 .7-.1 1.2M107.2 216.4v1.9l-.3 1.1M107.2 218h.2M107.4 216.1h-.9l.7 .3M107.4 216.1v1.9M107.7 206.6l.1 .4 .3 .3M108.1 213.9h.1M108.1 205.9l-.1 .1a.78 .78 0 0 0 .1 1.3M108.1 204a25 25 0 0 0-12.5 7.9 10.5 10.5 0 0 0 .9 14.2 27.4 27.4 0 0 0 13.6 7.4 46.5 46.5 0 0 0 28.7-1.8 21.1 21.1 0 0 0 10.1-8 10.3 10.3 0 0 0-1.4-12.5 25.7 25.7 0 0 0-12-7.2"/>
<path d="M108.1 205.4a1.05 1.05 0 0 0-.7 1 1.05 1.05 0 0 0 .7 1M108.1 214.8l-.7 1.3M108.1 216.8l-.7 1.2M135.4 219.9l-1.7 1.2M135.5 205.9a.8 .8 0 0 1 0 1.4M135.5 205.4a1.05 1.05 0 0 1 .8 1 1.05 1.05 0 0 1-.8 1M135.5 214.8l.8 1.3M135.5 216.8l.8 1.2M135.5 213.9h.1M135.9 206.6l-.1 .5-.3 .2M136.3 216.1h.9l-.7 .3M136.3 216.1v1.9"/>
<path d="M136.3 218h.2M136.5 216.4l.2 .7 .2 1.2M136.5 216.4v1.9l.3 1.1M136.9 218.6l-.2 1.3-.2 .7M136.9 218.3l.8 .2-.8 .1M136.9 218.3v.3M140.7 210.9a3.2 3.2 0 0 1 4.3 .1 1.17 1.17 0 0 1-1 1.7 3.2 3.2 0 0 1-3.4-.8 .78 .78 0 0 1 .1-1zM140.8 211.7l.1 .5 .4 .3M142.1 211.6l.2 .4M142.5 212.8h-.4a1.08 1.08 0 0 1-1.1-.5 1.08 1.08 0 0 1 0-1.2 2.76 2.76 0 0 1 3.7 .3 1.35 1.35 0 0 1-1.5 1.4M142.6 211.3l.7 .1M142.6 211.3l-.5 .3"/>
<path d="M142.6 211.3v.6M142.6 211.9l-.2 .1M142.6 211.9l.7 .1M143.3 211.4l.2 .2v.2M143.3 211.4l.2 .4M143.3 211.4v.6M143.5 211.8a1.05 1.05 0 0 1-1.2 .2M143.5 211.8l-.3 .2M144 218.7l.2 .4 .3 .4M144.2 217.6a3.3 3.3 0 0 1 4.1 .4 1.17 1.17 0 0 1-1.1 1.6 3.2 3.2 0 0 1-3.4-.7 .88 .88 0 0 1 .4-1.3zM144.8 211.7l-.2 .5-.3 .3M145.3 218.5l.2 .5"/>
<path d="M145.7 219.8l-.4-.1a1.08 1.08 0 0 1-1-.4 1.08 1.08 0 0 1 0-1.2 2.76 2.76 0 0 1 3.7 .3 1.35 1.35 0 0 1-1.6 1.4M145.8 218.3l.7 .1M145.8 218.3l-.5 .2M145.8 218.9l-.1 .1M145.8 218.9l.7 .1M145.8 218.3v.6M146.5 218.4l.3 .1v.3M146.5 218.4l.3 .4M146.5 218.4v.6M146.8 218.8a1.05 1.05 0 0 1-1.3 .2M146.8 218.8l-.3 .2M148 218.7l-.1 .5-.3 .3"/>
<path d="M150.4 218.5a20.8 20.8 0 0 1-.4 7.3 16.1 16.1 0 0 1-8 8.9M78.7 222.1v2.7l.2 .2M78.9 222.4l39.5 22.8M78.9 225l39.5 22.8M78.9 222.4v2.6M83.4 221.2a2.97 2.97 0 0 1 3.8 .4 1.37 1.37 0 0 1-1.5 1.5 2.47 2.47 0 0 1-2.7-1 .95 .95 0 0 1 .4-.9zM84.2 223l-.1-.1a.94 .94 0 0 1 1.4-.6 .59 .59 0 0 1 .7 .7M90.3 225.5a2.98 2.98 0 0 1 4 .1 1.14 1.14 0 0 1-1.1 1.5 2.62 2.62 0 0 1-3.1-.9zM91.3 227.1l-.1-.1a1.07 1.07 0 0 1 1.7-.6 .51 .51 0 0 1 .3 .7M98.9 225.7l.1 .4 .3 .4M99 224.6a3.3 3.3 0 0 1 4.1 .4 1.02 1.02 0 0 1-.7 1.5 3.3 3.3 0 0 1-3.8-.6 .97 .97 0 0 1 .4-1.3zM100.2 225.6l.2 .4"/>
<path d="M100.5 226.8l-.7-.2a.96 .96 0 0 1-.9-.9 .96 .96 0 0 1 .8-1 2.68 2.68 0 0 1 3.1 .7 1.35 1.35 0 0 1-1.6 1.4M100.7 225.2l.7 .2M100.7 225.2l-.5 .4M100.7 225.2v.7M100.7 225.9l-.2 .1M101.4 225.4l.2 .4M101.4 225.4v.6M101.6 225.8a.98 .98 0 0 1-1.2 .2M101.6 225.8l-.3 .2-.6-.1M102.9 225.7l-.1 .3-.4 .5M107.2 220.6l-.7 .2 .9 .1 .7 1.1 .6 .7M107.2 220.6v.3"/>
<path d="M107.7 230.8l.1 .4 .4 .4M107.8 229.7a3.3 3.3 0 0 1 4.2 .4 1.38 1.38 0 0 1-1.5 1.7 2.81 2.81 0 0 1-3.1-1 1.1 1.1 0 0 1 .4-1.1zM108.4 221.8l2.2 1M108.7 222.7l-.6 .4 .8-.1 2.1 1.5M108.7 222.7v.3M109 230.7l.2 .4M109.4 231.9a1.34 1.34 0 0 1-1.6-1.5 2.6 2.6 0 0 1 3.9 .1 1.35 1.35 0 0 1-1.6 1.4M109.5 230.4l.7 .1M109.5 230.4l-.5 .3M109.5 231l-.2 .1M109.5 230.4v.6M110.2 237a2.94 2.94 0 0 1 4 .1 1.16 1.16 0 0 1-1.1 1.5 2.62 2.62 0 0 1-3.1-.9z"/>
<path d="M110.2 230.5l.2 .4M110.2 230.5v.6M110.4 230.9a.98 .98 0 0 1-1.2 .2M110.4 230.9l-.2 .2-.7-.1M111 224.5l-.4 .4 .8-.2 2.7 1.2M111 224.5v.3M111.2 222.8h-.6M111.2 238.6l-.1-.1a1.12 1.12 0 0 1 1.9-.5l.2 .4-.1 .2M111.3 222.6l-.1 .2M111.7 230.8v.3l-.4 .5M112.2 221.5l.5 .1M112.2 221.5l-.8 .1"/>
<path d="M112.9 223.8l5.6 2.5M114.1 225.9l-.2 .5 .6-.3 3.2 .7v.5l.5-.4 3.4 .3 .2 .4 .3-.4 3.4-.3 .4 .4 .1-.5 3.2-.7 .6 .3-.2-.5M114.1 225.9v.4M119.1 226.3h-.6M119.3 226.2l-.2 .1M119.7 231.8a3.2 3.2 0 0 1 4.4 .2 1.38 1.38 0 0 1-1.5 1.7 2.81 2.81 0 0 1-3.1-1.1zM119.8 232.7l.1 .4 .4 .4M120.2 225.1h.4M120.2 225.1h-.9M121.1 232.6l.2 .3M121.5 233.8a1.34 1.34 0 0 1-1.6-1.5 2.65 2.65 0 0 1 3.9 .1 1.04 1.04 0 0 1-1 1.2l-.6 .2M121.6 232.2l.7 .1"/>
<path d="M121.6 232.2l-.5 .4M121.6 232.9l-.2 .1M121.6 232.2v.7M122.3 232.3l.2 .5M122.3 232.3v.6M122.5 232.8a.98 .98 0 0 1-1.2 .1M122.5 232.8l-.2 .2-.7-.1M123.8 232.7l-.1 .5-.3 .3M125.8 226.9l-.1 .2M126.6 224.6h-.7M126.7 225.6l.3 .1M127.6 225.7h-.6"/>
<path d="M129.6 225.9v.4M131.9 222.4l-4.3 3.3M131.9 230.8l.1 .4 .4 .4M132.1 229.7a3.3 3.3 0 0 1 4.1 .4 1.38 1.38 0 0 1-1.5 1.7 2.73 2.73 0 0 1-3.1-1 .94 .94 0 0 1 .5-1.1zM132.7 224.5l.4 .4-.8-.2-2.7 1.2M132.7 224.5v.3M132.7 220l-.7 .1M132.8 221l.3 .1M133.2 230.7l.2 .4M133.6 231.9a1.34 1.34 0 0 1-1.6-1.5 2.65 2.65 0 0 1 3.9 .1 1.35 1.35 0 0 1-1.6 1.4M133.7 221.1h-.6M133.7 230.4l.7 .1"/>
<path d="M133.7 230.4l-.5 .3M133.7 231l-.2 .1M133.7 230.4v.6M134.4 230.5l.2 .1v.3M134.4 230.5l.2 .4M134.4 230.5v.6M134.6 230.9a.98 .98 0 0 1-1.2 .2M134.6 230.9l-.2 .2-.7-.1M135 222.7l.6 .4-.8-.1-2.1 1.5M135 222.7v.3M135.9 230.8l-.1 .5-.3 .3M136.5 220.6l.7 .2-.9 .1-.7 1.1-.6 .7"/>
<path d="M136.5 220.6v.3M140.8 225.7l.1 .4 .4 .4M140.9 224.6a3.3 3.3 0 0 1 4.1 .4 1.17 1.17 0 0 1-1 1.6 3.2 3.2 0 0 1-3.4-.7 .88 .88 0 0 1 .3-1.3zM142 232.1l-22.7 13.1M142 232.1v2.6M142 234.7l-22.7 13.1M142.1 225.6l.2 .4M142.5 226.8l-.4-.1a1.06 1.06 0 0 1-1.1-.4 1.06 1.06 0 0 1 0-1.2 2.71 2.71 0 0 1 3.7 .3 1.35 1.35 0 0 1-1.5 1.4M142.6 225.2l.7 .2M142.6 225.2l-.5 .4M142.6 225.9l-.2 .1M142.6 225.9l.7 .1"/>
<path d="M142.6 225.2v.7M143.3 225.4l.2 .4M143.3 225.4v.6M143.5 225.8a1.05 1.05 0 0 1-1.2 .2M143.5 225.8l-.3 .2M144.8 225.7l-.2 .5-.3 .3M117.5 240.8a2.96 2.96 0 0 1 3.8 .4l.1 .3a1.83 1.83 0 0 1-2.1 1.3l-.9-.1a1.1 1.1 0 0 1-1.1-.6 1.1 1.1 0 0 1 .2-1.3zM118.3 242.7l-.1-.1a.85 .85 0 0 1 1.1-.7h.3a.59 .59 0 0 1 .6 .8M118.4 247.8l.5 .1 .4-.1M118.4 245.2l.3 .1 .6-.1M118.4 245.2v2.6M119.3 245.2v2.6"/>
</g>
<g font-size="8.5">
<text x="348.1" y="261.8">B</text>
<text x="405.9" y="261.6">A</text>
</g>
<g font-size="7.1">
<text x="350.8" y="241.9">Add Linear Bearing</text>
<text x="365.3" y="261.5">OM700006</text>
</g>
<g font-size="6.6">
<text x="25" y="255.3">SolidWorks Student Edition.</text>
<text x="26.8" y="262.5">For Academic Use Only.</text>
</g>
<g font-size="4.2">
<text x="251" y="202.8">ITEM NO.</text>
<text x="282.3" y="202.8">PART NUMBER</text>
<text x="343.9" y="202.8">DESCRIPTION</text>
<text x="400.6" y="202.8">QTY.</text>
<text x="258.9" y="210.1">1</text>
<text x="273.5" y="210.1">OM700004</text>
<text x="339.5" y="210.1">Add Vertical Post</text>
<text x="404" y="210.1">1</text>
<text x="258.9" y="217.1">2</text>
<text x="273.5" y="217.1">OM700005</text>
<text x="323.8" y="217.1">Linear Bearing with Components</text>
<text x="404" y="217.1">1</text>
</g>
<g font-size="3.4">
<text x="347.1" y="232.3">TITLE:</text>
<text x="347.9" y="254.3">SIZE</text>
<text x="356.7" y="254.4">DWG. NO.</text>
<text x="405.7" y="254.5">REV</text>
<text x="348.1" y="267.9">SCALE: 1:10</text>
<text x="393.8" y="267.9">SHEET 1 OF 2</text>
</g>
<g font-size="3.2">
<text x="38.3" y="6.7">8</text>
<text x="90.2" y="6.7">7</text>
<text x="139.7" y="6.5">6</text>
<text x="190" y="6.5">5</text>
<text x="240.4" y="6.5">4</text>
<text x="290.4" y="6.7">3</text>
<text x="340.4" y="6.5">2</text>
<text x="391.9" y="6.7">1</text>
<text x="10.9" y="41.6">D</text>
<text x="418.9" y="40.7">D</text>
<text x="10.9" y="106.3">C</text>
<text x="418.4" y="106.4">C</text>
<text x="10.8" y="170.2">B</text>
<text x="419.4" y="170.6">B</text>
<text x="10.8" y="237.2">A</text>
<text x="418.6" y="236.8">A</text>
<text x="38.8" y="273.8">8</text>
<text x="90.4" y="273.8">7</text>
<text x="140.2" y="273.8">6</text>
<text x="190.1" y="273.9">5</text>
<text x="240.5" y="273.8">4</text>
<text x="289" y="273.9">3</text>
<text x="339.1" y="273.8">2</text>
<text x="391.4" y="274.1">1</text>
</g>
<g font-size="2.8">
<text x="327.6" y="14.4">REVISIONS</text>
<text x="254.6" y="23">ZONE</text>
<text x="268.2" y="23">REV.</text>
<text x="308" y="23">DESCRIPTION</text>
<text x="366.8" y="23">DATE</text>
<text x="393.1" y="23">APPROVED</text>
<text x="270.1" y="31.5">A</text>
<text x="307.6" y="31.5">Initial Release</text>
<text x="363.5" y="31.5">5/17/2014</text>
</g>
<g font-size="2.5">
<text x="326.2" y="227.6">RN</text>
<text x="335.2" y="227.7">05/2014</text>
</g>
<text font-size="2.4" x="269" y="222.4">UNLESS OTHERWISE SPECIFIED:</text>
<g font-size="2.2">
<text x="269.3" y="225.6">DIMENSIONS ARE IN INCHES</text>
<text x="304.1" y="227.7">DRAWN</text>
<text x="324.7" y="222.9">NAME</text>
<text x="337.2" y="222.9">DATE</text>
<text x="269.3" y="228.2">TOLERANCES:</text>
<text x="279.3" y="233.5">X.X</text>
<text x="279.3" y="230.9">ANGULAR:</text>
<text x="288.9" y="233.5">0.100</text>
<text x="291.8" y="230.9">1</text>
<text x="304.1" y="232.6">CHECKED</text>
<text x="279.3" y="236.2">X.XX</text>
<text x="279.3" y="238.8">X.XXX</text>
<text x="289" y="236.2">0.030</text>
<text x="289.1" y="238.8">0.010</text>
<text x="304" y="237.2">ENG APPR.</text>
<text x="269.3" y="241.5">BREAK SHAPR EDGES .005 MAX.</text>
<text x="269.3" y="244.1">ALL SMALL FILLITS .002 MAX.</text>
<text x="304.2" y="241.9">MFG APPR.</text>
<text x="304.1" y="250.9">COMMENTS:</text>
</g>
<g font-size="2.1">
<text x="209.1" y="261.9">DASH</text>
<text x="223" y="261.9">NEXT ASSY</text>
<text x="250.1" y="261.9">USED ON</text>
<text x="233" y="267.8">APPLICATION</text>
<text x="272.4" y="267.8">DO NOT SCALE DRAWING</text>
</g>
<g font-size="2">
<text x="170.8" y="249.2">PROPRIETARY AND CONFIDENTIAL</text>
<text x="268.5" y="246.8">INTERPRET GEOMETRIC</text>
<text x="268.5" y="249.4">TOLERANCING PER: ASME Y14.5</text>
<text x="167" y="252.8">THE INFORMATION CONTAINED IN THIS</text>
<text x="167" y="255.3">DRAWING IS THE SOLE PROPERTY OF</text>
<text x="167" y="257.8">UNIVERSITY OF UTAH. ANY</text>
<text x="268.3" y="252.9">MATERIAL</text>
<text x="167" y="260.3">REPRODUCTION IN PART OR AS A WHOLE</text>
<text x="167" y="262.9">WITHOUT THE WRITTEN PERMISSION OF</text>
<text x="268.4" y="259.7">FINISH</text>
<text x="167" y="265.4">UNIVERSITY OF UTAH IS</text>
<text x="167" y="267.9">PROHIBITED.</text>
</g>
</svg>
